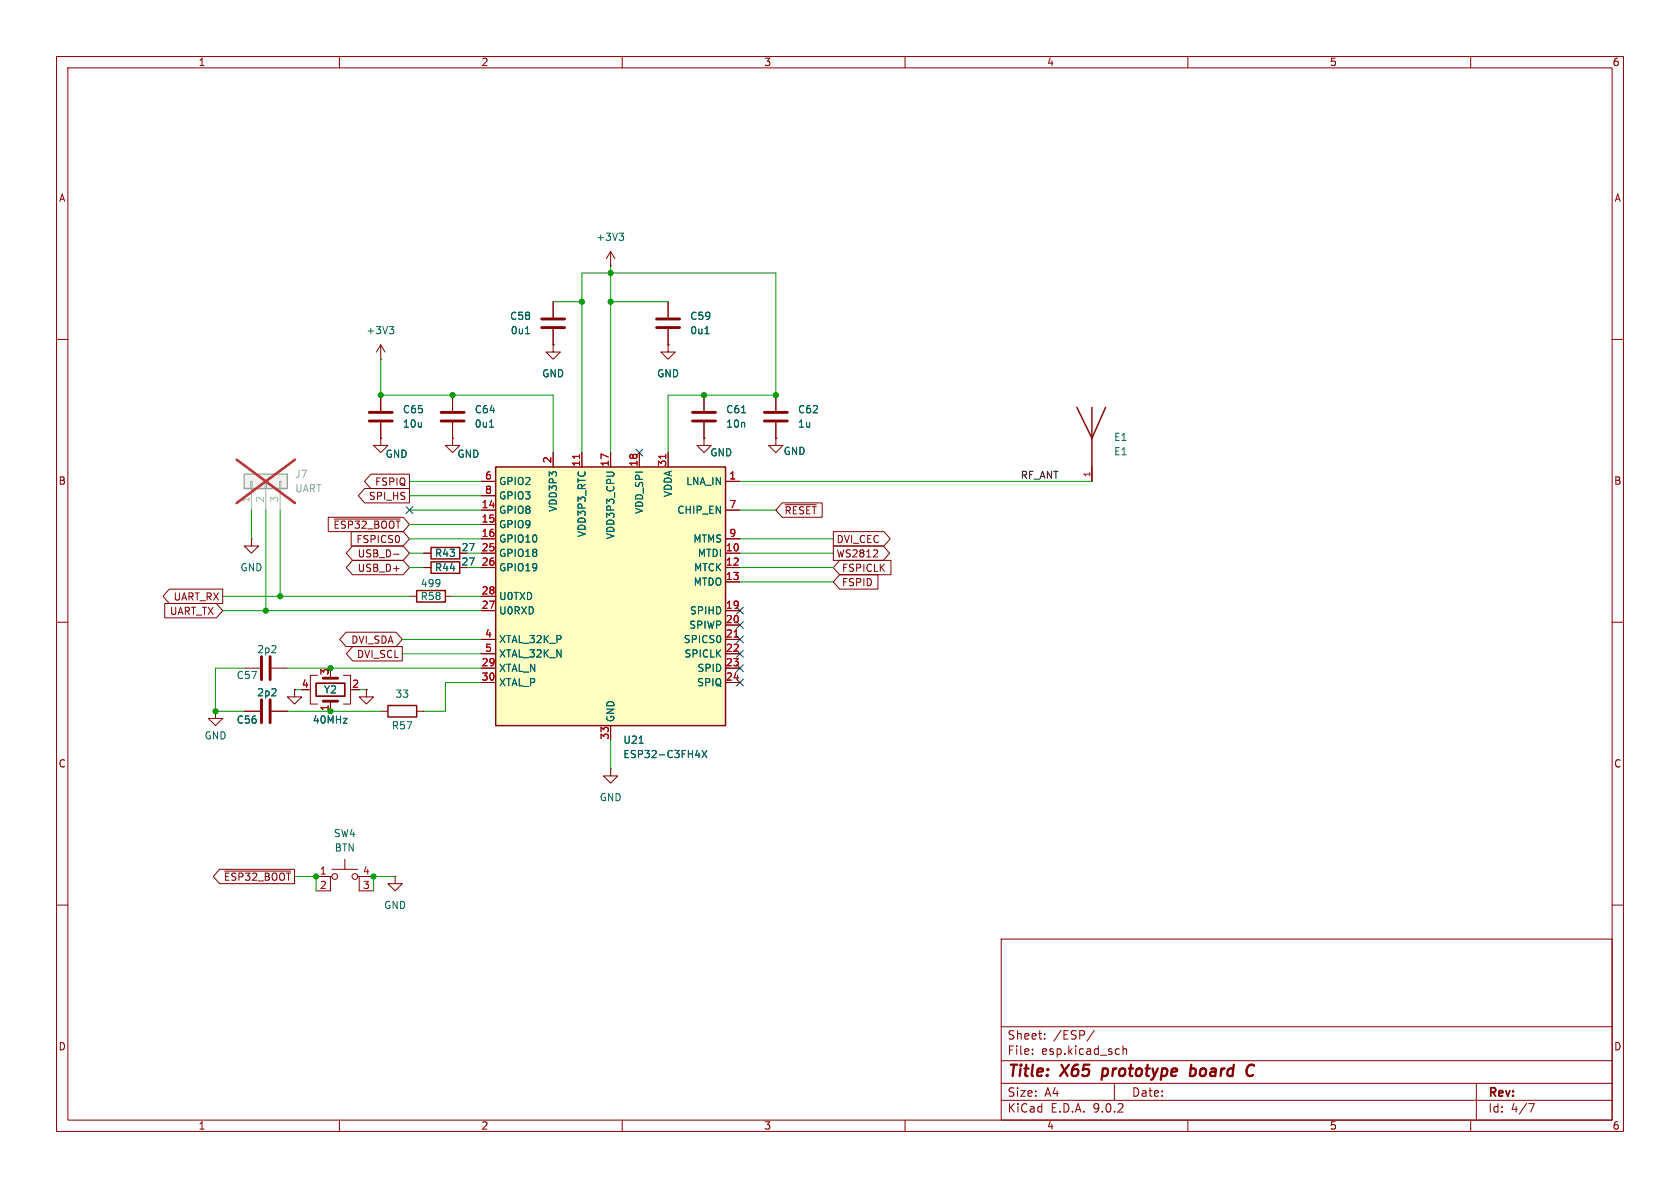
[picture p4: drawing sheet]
<svg xmlns="http://www.w3.org/2000/svg" width="297mm" height="210mm" viewBox="0 0 297 210" stroke-linecap="round" stroke-linejoin="round" font-family="sans-serif">
<g fill="none" stroke="#840000" stroke-width=".18">
<path d="M10 10h277v190h-277zM12 12h273v186h-273zM60 10v2M110 10v2M160 10v2M210 10v2M260 10v2M118.1 53.3v2.8M118.1 58.2v2.8M10 60h2M80 77.5v1.2h1.3l-1.3 1.3-1.3-1.3h1.3M80 77.5h.1"/>
<path d="M80 69.9v2.7M80 74.7v2.8M118.1 61v1.2h1.3l-1.3 1.3-1.3-1.3h1.3M118.1 61h.1M124.5 77.5v1.2h1.2l-1.2 1.3-1.3-1.3h1.3M124.5 77.5h.1M124.5 69.9v2.7M124.5 74.7v2.8M137.2 77.5v1.2h1.2l-1.2 1.3-1.3-1.3h1.3M137.2 77.5h.1M137.2 69.9v2.7M137.2 74.7v2.8"/>
<path d="M285 60h2M44.4 95.3v1.2h1.3l-1.3 1.3-1.2-1.3h1.2M44.4 95.3h.1M74.9 97.8h1.3M193 82.6v2.5M10 110h2M56.1 119.4h-1.2v5.1h1.2M60.7 119.4h1.3v5.1h-1.3M72.4 105.4h1.3M74.9 100.3h1.3M78.7 105.4h1.3M285 110h2"/>
<path d="M38.1 125.7v1.3h1.3l-1.3 1.3-1.3-1.3h1.3M38.1 125.7h.1M43.2 125.7h2.8M48 125.7h2.8M52.1 121.9v1.3h1.2l-1.2 1.3-1.3-1.3h1.3M52.1 121.9h.1M54.6 121.9h.3M58.4 124v1.7M64.8 121.9v1.3h1.2l-1.2 1.3-1.3-1.3h1.3M64.8 121.9h.1M107.9 135.9v1.3h1.3l-1.3 1.2-1.2-1.2h1.2M107.9 135.9h.1"/>
<path d="M55.9 154.9h2.5M58.7 154.9h-.3v2.6h-2.5M58.7 153.7h4.5M61 151.9v1.8M63.2 154.9h.3v2.6h2.5M63.5 154.9h2.5M69.8 154.9v1.3h1.3l-1.3 1.3-1.2-1.3h1.2M69.8 154.9h.1M10 160h2M177 166h108v32h-108zM285 160h2M60 198v2"/>
<path d="M110 198v2M160 198v2M177 194.5h108M177 191.5h108M177 187.5h108M177 181.5h108M182.5 186.3v.1M182.5 185.5v.1M184.7 183.6v.1M184.7 182.8v.1M193.5 182.1l-1.3 2M197 191.5v3"/>
<path d="M198.5 184.9v1.5M198.5 185.5l.2-.1 .4 .1 .1 .9M210 198v2M260 198v2M261 191.5v6.5M270.2 195.1h1l-.6 1.5"/>
<circle cx="59.2" cy="154.9" r=".51"/>
<circle cx="62.7" cy="154.9" r=".51"/>
</g>
<path d="M195 188.9l-.3 2M210.5 189l.2-.1 .6 .1M210.6 188.2l-.3 2M211.2 190a.66 .66 0 0 1-.8 .1M220.9 188.3a.67 .67 0 0 1 .8 .1M221.5 190l-.6 .2" fill="none" stroke="#840000" stroke-width=".4"/>
<path d="M116.1 56.4h4M116.1 57.9h4M78 72.9h4M78 74.4h4M122.4 72.9h4.1M122.4 74.4h4.1M135.1 72.9h4.1M135.1 74.4h4.1M57.1 119.9h2.6M46.2 123.7v4.1M47.8 123.7v4.1M57.1 124h2.6" fill="none" stroke="#840000" stroke-width=".51"/>
<path d="M124.6 59h.8M86.5 75.5h.8M131.1 73h.7" fill="none" stroke="#006464" stroke-width=".18"/>
<path d="M55.9 120.8h5.1v2.3h-5.1z" fill="none" stroke="#840000" stroke-width=".3"/>
<path d="M190.4 72l2.6 5.5 2.5-5.5M193 72v13.1M76.2 96.8h5.1v2h-5.1zM76.2 99.3h5.1v2h-5.1zM73.7 104.4h5v2h-5z" fill="none" stroke="#840000" stroke-width=".25"/>
<path d="M43.2 83.8h7.6v2.6h-7.6z" fill="#f0f0f0"/>
<path d="M43.2 83.8h7.6v2.6h-7.6z" fill="none" stroke="#a1a1a1" stroke-width=".25"/>
<path d="M44.3 85.1h.3v1.3h-.3zM44.4 86.4v3.8M46.9 85.1h.2v1.3h-.2zM47 86.4v3.8M49.4 85.1h.3v1.3h-.3zM49.5 86.4v3.8" fill="none" stroke="#a1a1a1" stroke-width=".18"/>
<path d="M41.8 81.3l10.3 7.6M52.1 81.3l-10.3 7.6" fill="none" stroke="#e12e31" stroke-width=".46"/>
<path d="M46.2 116.1v4M47.8 116.1v4" fill="none" stroke="#840000" stroke-width=".51"/>
<path d="M107.9 47h.1M107.9 44.5l-.7 1.2M107.9 44.5l.8 1.2M107.9 44.5v2.5M43.2 118.1h2.8M48 118.1h2.8M67.3 125.7h1.3M73.7 125.7h1.2" fill="none" stroke="#840000" stroke-width=".18"/>
<path d="M109.5 41.2h.7l-.4 .5M110 41.7l.2 .2v.3l-.2 .3" fill="none" stroke="#006464" stroke-width=".18"/>
<path d="M68.6 124.7h5.1v2h-5.1z" fill="none" stroke="#840000" stroke-width=".25"/>
<path d="M87.6 82.6h40.7v45.7h-40.7z" fill="#ffffc2"/>
<path d="M87.6 82.6h40.7v45.7h-40.7z" fill="none" stroke="#840000" stroke-width=".25"/>
<g fill="none" stroke="#840000" stroke-width=".18">
<path d="M97.8 53.3v2.8M97.8 58.2v2.8M118.1 53.3v2.8M118.1 58.2v2.8M67.3 63.5h.1M67.3 77.5v1.2h1.3l-1.3 1.3-1.3-1.3h1.3M67.3 77.5h.1M67.3 61l-.8 1.2M67.3 61l.8 1.2M67.3 61v2.5M67.3 69.9v2.7M67.3 74.7v2.8"/>
<path d="M80 77.5h.1M80 69.9v2.7M80 74.7v2.8M97.8 61v1.2h1.3l-1.3 1.3-1.3-1.3h1.3M97.8 61h.1M118.1 61h.1M124.5 77.5h.1M124.5 69.9v2.7M124.5 74.7v2.8M137.2 77.5h.1M137.2 69.9v2.7M137.2 74.7v2.8"/>
<path d="M58 91.4h13.3l1.1 1.3-1.1 1.3h-13.3zM59.1 91.8h11.6M62.1 94h9.2l1.1 1.3-1.1 1.2h-9.2zM62.3 99.1h9l1.1 1.2-1.1 1.3h-9l-1.1-1.3zM62.3 96.5h9l1.1 1.3-1.1 1.3h-9l-1.1-1.3zM64.5 86.4h7.9v2.5h-7.9l-1.1-1.3zM65.6 83.8h6.8v2.6h-6.8l-1.2-1.3zM69.6 98h1M74.9 97.8h1.3M85.1 85.1h2.5M85.1 87.6h2.5M85.1 90.2h2.5"/>
<path d="M85.1 92.7h2.5M85.1 95.3h2.5M85.1 97.8h2.5M97.8 80v2.6M102.9 80v2.6M107.9 80v2.6M113 80v2.6M118.1 80v2.6M128.3 85.1h2.5M128.3 90.2h2.5M128.3 95.3h2.5M128.3 97.8h2.5"/>
<path d="M138.3 88.9h7.1v2.5h-7.1l-1.1-1.2zM138.8 89.2h5.5M147.3 94h9l1.1 1.3-1.1 1.2h-9zM147.3 96.5h8.9l1.1 1.3-1.1 1.3h-8.9zM148.4 99.1h9.1v2.5h-9.1l-1.1-1.3zM154.4 98.5h.8M155.1 97.3v.4M29.1 106.7h9.2l1.1 1.3-1.1 1.2h-9.2zM29.9 104.1h9.5v2.6h-9.5l-1.1-1.3zM61.2 111.8h8.8l1.1 1.2-1.1 1.3h-8.8l-1.1-1.3zM62.3 114.3h8.8v2.5h-8.8l-1.1-1.2zM74.9 100.3h1.3"/>
<path d="M85.1 100.3h2.5M85.1 105.4h2.5M85.1 108h2.5M85.1 113h2.5M85.1 115.6h2.5M85.1 118.1h2.5M128.3 100.3h2.5M128.3 108h2.5M128.3 113h2.5M128.3 115.6h2.5M128.3 118.1h2.5M128.3 102.9h2.5"/>
<path d="M128.3 110.5h2.5M148.4 101.6h6.8v2.5h-6.8l-1.1-1.2zM43.2 125.7h2.8M48 125.7h2.8M52.1 121.9h.1M58.4 124.5v1.2M64.8 121.9h.1M85.1 120.7h2.5M107.9 128.3v2.5M128.3 120.7h2.5M38.8 153.7h13.3v2.5h-13.3l-1.1-1.3zM39.7 154h11.7"/>
</g>
<path d="M102.5 80.3v.7M117.7 80.3v.7M129.8 112.6h.7" fill="none" stroke="#a90000" stroke-width=".18"/>
<path d="M68.8 57.7h.8l-.4 .5M69.4 58.2l.2 .3v.3l-.2 .2M92.9 59h.7M124.6 59h.8M86.5 75.5h.8M131.1 73h.7M113 131.4h.7M123 133.5h.8M123.6 133.1v.8M124.1 132.7l.9 1.2M125 132.7l-.9 1.2" fill="none" stroke="#006464" stroke-width=".18"/>
<path d="M95.8 56.4h4M95.8 57.9h4M65.3 72.9h4M65.3 74.4h4" fill="none" stroke="#840000" stroke-width=".51"/>
<g fill="none" stroke="#009600" stroke-width=".18">
<path d="M97.8 53.3h5.1M107.9 47v33M107.9 53.3h10.2M67.3 63.5v6.4h30.5v10.1M44.4 90.2v5.1M47 90.2v17.8M49.5 90.2v15.2M72.4 85.1h12.7M72.4 97.8h2.5M72.4 90.2h12.7M72.4 92.7h12.7M72.4 95.3h12.7"/>
<path d="M72.4 87.6h12.7M82.5 97.8h2.6M102.9 80v-31.7h34.3v21.6h-19.1v10.1M130.8 85.1h62.2M130.8 97.8h16.5M130.8 90.2h6.4M130.8 95.3h16.5M39.4 108h45.7M39.4 105.4h33M43.2 118.1h-5.1v7.6h5.1M50.8 118.1h34.3M71.1 113h14"/>
<path d="M71.1 115.6h14M72.4 100.3h2.5M80 105.4h5.1M82.5 100.3h2.6M130.8 100.3h16.5M130.8 102.9h16.5M50.8 125.7h16.5M52.1 121.9h1.2M63.5 121.9h1.3M85.1 120.7h-6.4v5h-3.8M107.9 130.8v5.1M52.1 154.9h3.8v2.6"/>
<path d="M69.8 154.9h-3.8v2.6"/>
</g>
<g fill="none" stroke="#000084" stroke-width=".18">
<path d="M112.4 79.4l1.2 1.2M113.6 79.4l-1.2 1.2M71.8 89.6l1.2 1.2M73 89.6l-1.2 1.2M130.2 109.9l1.2 1.2M130.2 115l1.2 1.2M130.2 112.4l1.2 1.2M130.2 117.5l1.2 1.2M130.2 107.3l1.2 1.3M131.4 109.9l-1.2 1.2M131.4 115l-1.2 1.2M131.4 112.4l-1.2 1.2"/>
<path d="M131.4 117.5l-1.2 1.2M131.4 107.3l-1.2 1.3M130.2 120l1.2 1.3M131.4 120l-1.2 1.3"/>
</g>
<g fill="#009600" stroke="#009600" stroke-width=".18">
<circle cx="67.3" cy="69.9" r=".46"/>
<circle cx="107.9" cy="53.3" r=".46"/>
<circle cx="107.9" cy="48.3" r=".46"/>
<circle cx="102.9" cy="53.3" r=".46"/>
<circle cx="124.5" cy="69.9" r=".46"/>
<circle cx="80" cy="69.9" r=".46"/>
<circle cx="58.4" cy="125.7" r=".46"/>
<circle cx="38.1" cy="125.7" r=".46"/>
<circle cx="55.9" cy="154.9" r=".46"/>
<circle cx="66" cy="154.9" r=".46"/>
<circle cx="137.2" cy="69.9" r=".46"/>
<circle cx="58.4" cy="118.1" r=".46"/>
<circle cx="49.5" cy="105.4" r=".46"/>
<circle cx="47" cy="108" r=".46"/>
</g>
<g font-size="2.8" fill="#840000">
<text x="178" y="190.9">Title:</text>
<text x="187.7" y="190.9">X65</text>
<text x="195.7" y="190.9">prototype</text>
<text x="212" y="190.9">board</text>
</g>
<g font-size="2.1" fill="#840000">
<text x="178" y="184">Sheet:</text>
<text x="186.2" y="184">/ESP/</text>
<text x="178" y="186.7">File:</text>
<text x="184.1" y="186.7">esp.kicad_sch</text>
<text x="178" y="196.9">KiCad</text>
<text x="178" y="194.1">Size:</text>
<text x="184.7" y="194.1">A4</text>
<text x="185.7" y="196.9">E.D.A.</text>
<text x="193.3" y="196.9">9.0.2</text>
<text x="200" y="194.1">Date:</text>
<text x="263" y="194.3">Rev:</text>
<text x="263" y="196.9">Id:</text>
<text x="267.1" y="196.9">4/7</text>
</g>
<g font-size="1.8" fill="#840000">
<text x="35" y="11.9">1</text>
<text x="85" y="11.9">2</text>
<text x="135" y="11.9">3</text>
<text x="185" y="11.9">4</text>
<text x="235" y="11.9">5</text>
<text x="285" y="11.9">6</text>
<text x="10.3" y="35.9">A</text>
<text x="285.3" y="35.9">A</text>
<text x="10.3" y="85.9">B</text>
<text x="65.1" y="88.6">SPI_HS</text>
<text x="66.2" y="86">FSPIQ</text>
<text x="285.3" y="85.9">B</text>
<text x="58.8" y="93.7">~{ESP32_BOOT}</text>
<text x="138.6" y="91.1">~{RESET}</text>
<text x="62.9" y="96.2">FSPICS0</text>
<text x="63.1" y="101.3">USB_D+</text>
<text x="63.1" y="98.7">USB_D-</text>
<text x="81.5" y="97.6">27</text>
<text x="81.5" y="100.2">27</text>
<text x="147.8" y="96.2">DVI_CEC</text>
<text x="147.8" y="98.7">WS2812</text>
<text x="148.7" y="101.3">FSPICLK</text>
<text x="30.6" y="106.4">UART_RX</text>
<text x="148.7" y="103.8">FSPID</text>
<text x="29.9" y="108.9">UART_TX</text>
<text x="62" y="114">DVI_SDA</text>
<text x="63" y="116.5">DVI_SCL</text>
<text x="10.3" y="135.9">C</text>
<text x="285.3" y="135.9">C</text>
<text x="39.5" y="155.9">~{ESP32_BOOT}</text>
<text x="10.3" y="185.9">D</text>
<text x="285.3" y="185.9">D</text>
<text x="35" y="199.9">1</text>
<text x="85" y="199.9">2</text>
<text x="135" y="199.9">3</text>
<text x="185" y="199.9">4</text>
<text x="235" y="199.9">5</text>
<text x="285" y="199.9">6</text>
</g>
<g font-size="1.8" fill="#006464">
<text x="105.3" y="42.8">+3V3</text>
<text x="64.7" y="59.3">+3V3</text>
<text x="90.1" y="56.7">C58</text>
<text x="90.2" y="59.3">0u1</text>
<text x="121.9" y="56.7">C59</text>
<text x="121.9" y="59.3">0u1</text>
<text x="95.8" y="66.9">GND</text>
<text x="116.1" y="66.9">GND</text>
<text x="71.1" y="73.3">C65</text>
<text x="71.1" y="75.8">10u</text>
<text x="83.8" y="73.3">C64</text>
<text x="83.8" y="75.8">0u1</text>
<text x="128.3" y="73.3">C61</text>
<text x="128.3" y="75.8">10n</text>
<text x="141" y="75.8">1u</text>
<text x="141" y="73.3">C62</text>
<text x="68.1" y="81.1">GND</text>
<text x="80.8" y="81.1">GND</text>
<text x="125.5" y="80.9">GND</text>
<text x="138.4" y="80.6">GND</text>
<text x="196.9" y="78.1">E1</text>
<text x="196.9" y="80.7">E1</text>
<text x="88.1" y="86">GPIO2</text>
<text x="88.1" y="88.5">GPIO3</text>
<text x="119" y="88" transform="rotate(-90 119 88)">VDDA</text>
<text x="121.2" y="86">LNA_IN</text>
<text x="88.1" y="91">GPIO8</text>
<text x="88.1" y="93.6">GPIO9</text>
<text x="98.7" y="90.6" transform="rotate(-90 98.7 90.6)">VDD3P3</text>
<text x="103.7" y="95.1" transform="rotate(-90 103.7 95.1)">VDD3P3_RTC</text>
<text x="108.8" y="95.4" transform="rotate(-90 108.8 95.4)">VDD3P3_CPU</text>
<text x="113.9" y="90.9" transform="rotate(-90 113.9 90.9)">VDD_SPI</text>
<text x="119.6" y="91">CHIP_EN</text>
<text x="42.4" y="101.2">GND</text>
<text x="76.8" y="98.7">R43</text>
<text x="76.8" y="101.2">R44</text>
<text x="88.1" y="96.1">GPIO10</text>
<text x="88.1" y="98.7">GPIO18</text>
<text x="88.1" y="101.2">GPIO19</text>
<text x="122.5" y="96.1">MTMS</text>
<text x="122.6" y="101.2">MTCK</text>
<text x="123.3" y="98.7">MTDI</text>
<text x="74.3" y="106.3">R58</text>
<text x="74.3" y="104">499</text>
<text x="88.1" y="106.3">U0TXD</text>
<text x="122.5" y="103.7">MTDO</text>
<text x="88.1" y="108.8">U0RXD</text>
<text x="88.1" y="113.9">XTAL_32K_P</text>
<text x="120.8" y="113.9">SPICS0</text>
<text x="121.8" y="111.4">SPIWP</text>
<text x="121.9" y="108.8">SPIHD</text>
<text x="45.4" y="115.7">2p2</text>
<text x="88.1" y="116.4">XTAL_32K_N</text>
<text x="88.1" y="119">XTAL_N</text>
<text x="120.9" y="116.4">SPICLK</text>
<text x="123.2" y="119">SPID</text>
<text x="41.7" y="120.2">C57</text>
<text x="45.4" y="123.3">2p2</text>
<text x="57.2" y="122.8">Y2</text>
<text x="69.8" y="123.5">33</text>
<text x="88.1" y="121.5">XTAL_P</text>
<text x="123.1" y="121.5">SPIQ</text>
<text x="36.1" y="130.9">GND</text>
<text x="41.7" y="128.1">C56</text>
<text x="55.2" y="128.1">40MHz</text>
<text x="69.2" y="129.1">R57</text>
<text x="108.8" y="127.8" transform="rotate(-90 108.8 127.8)">GND</text>
<text x="110.1" y="131.7">U21</text>
<text x="110.1" y="134.2">ESP32-C3FH4X</text>
<text x="105.9" y="141.8">GND</text>
<text x="58.9" y="148.2">SW4</text>
<text x="59.1" y="150.7">BTN</text>
<text x="67.8" y="160.9">GND</text>
</g>
<g font-size="1.8" fill="#a90000">
<text x="97.5" y="82" transform="rotate(-90 97.5 82)">2</text>
<text x="102.6" y="82.6" transform="rotate(-90 102.6 82.6)">11</text>
<text x="107.7" y="82.6" transform="rotate(-90 107.7 82.6)">17</text>
<text x="112.8" y="82.6" transform="rotate(-90 112.8 82.6)">18</text>
<text x="117.9" y="82.6" transform="rotate(-90 117.9 82.6)">31</text>
<text x="85" y="89.9">14</text>
<text x="85.7" y="84.8">6</text>
<text x="85.7" y="87.4">8</text>
<text x="128.8" y="84.8">1</text>
<text x="128.8" y="89.9">7</text>
<text x="85" y="92.5">15</text>
<text x="85" y="95">16</text>
<text x="128.8" y="95">9</text>
<text x="85" y="97.5">25</text>
<text x="85" y="100.1">26</text>
<text x="128.2" y="97.5">10</text>
<text x="128.2" y="100.1">12</text>
<text x="85" y="105.2">28</text>
<text x="85" y="107.7">27</text>
<text x="128.2" y="102.6">13</text>
<text x="128.2" y="107.7">19</text>
<text x="85.7" y="112.8">4</text>
<text x="128.2" y="110.2">20</text>
<text x="128.2" y="112.8">21</text>
<text x="58.2" y="119.5" transform="rotate(-90 58.2 119.5)">3</text>
<text x="85" y="117.9">29</text>
<text x="85.7" y="115.3">5</text>
<text x="128.2" y="115.3">22</text>
<text x="128.2" y="117.9">23</text>
<text x="53.3" y="121.7">4</text>
<text x="58.2" y="125.8" transform="rotate(-90 58.2 125.8)">1</text>
<text x="62.2" y="121.7">2</text>
<text x="85" y="120.4">30</text>
<text x="128.2" y="120.4">24</text>
<text x="107.7" y="130.9" transform="rotate(-90 107.7 130.9)">33</text>
<text x="56.4" y="154.7">1</text>
<text x="64.1" y="154.7">4</text>
<text x="56.4" y="157.2">2</text>
<text x="64.1" y="157.2">3</text>
</g>
<g font-size="1.8" fill="#aaa">
<text x="44.2" y="89" transform="rotate(-90 44.2 89)">1</text>
<text x="46.7" y="89" transform="rotate(-90 46.7 89)">2</text>
<text x="49.3" y="89" transform="rotate(-90 49.3 89)">3</text>
</g>
<g font-size="1.8" fill="#989898">
<text x="52.1" y="84.7">J7</text>
<text x="52.1" y="87.2">UART</text>
</g>
<text font-size="1.8" fill="#0f0f0f" x="180.3" y="84.7">RF_ANT</text>
<text font-size="1.4" fill="#a90000" x="192.8" y="84.4" transform="rotate(-90 192.8 84.4)">1</text>
</svg>
